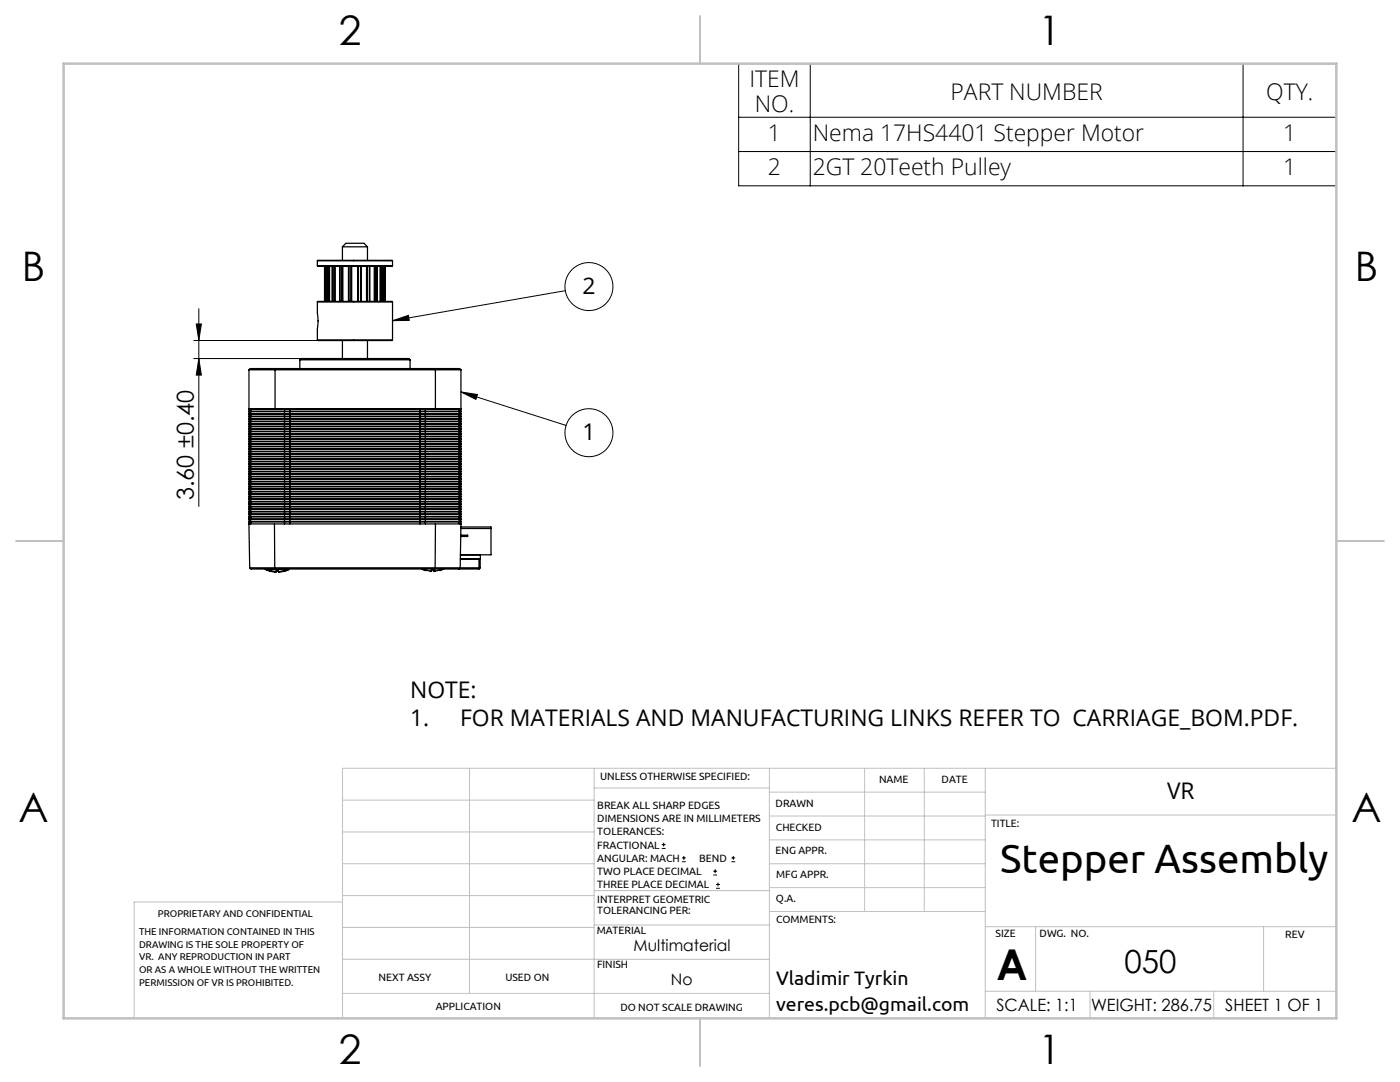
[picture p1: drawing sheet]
<svg xmlns="http://www.w3.org/2000/svg" width="279mm" height="216mm" viewBox="0 0 279 216" stroke-linecap="round" stroke-linejoin="round" font-family="sans-serif">
<g fill="none" stroke="#000" stroke-width=".2">
<path d="M147.4 12.7h119.3v24.4h-119.3zM161.7 12.7v24.4M248.1 12.7v24.4M147.4 23.4h119.3M147.4 30.2h119.3M112.8 58l-34.5 6M38.7 67.9h38.9M38.7 71.5h38.9M39.2 64.6h1l-.5 3.3zM39.7 71.5l.5 3.3h-1zM39.7 61.6v39.5M78.3 64l3.2-1.1 .2 1z"/>
<path d="M92 78.2l21 6.7M92 78.2l3.3 .5-.3 1zM132.1 169.3h.7M132.1 168.5h.7M132.4 168.2v.7M136.1 171.9h.8M136.1 171.2h.8M136.5 170.8v.8M142.3 174.6h.8M142.3 173.8h.8M142.7 173.5v.7M142.9 177.3h.8"/>
<path d="M142.9 176.5h.8M143.3 176.1v.8M146 171.9h.7M146 171.2h.7M146.3 170.8v.8"/>
<circle cx="117.5" cy="57.2" r="4.8"/>
<circle cx="117.5" cy="86.3" r="4.8"/>
</g>
<g fill="none" stroke="#c0c0c0" stroke-width=".2">
<path d="M68.4 159.7h50.2M93.7 153.3v44.9M118.6 153.3v49.9M118.6 157.2h34.9M153.5 153.3v49.9M153.5 158.1h43.1M172.6 153.3v28.6M184.5 153.3v28.6M196.6 153.3v49.9M266.7 153.3h-198.3v49.9M68.4 178.7h50.2M68.4 172.4h50.2"/>
<path d="M68.4 166h50.2M68.4 180h-41.6v23.2M118.6 177.7h35.1M153.5 167.6h43.1M153.5 162.8h43.1M153.5 172.4h43.1M153.5 177.1h43.1M196.6 162.6h70.1M68.4 198.2h85.1M68.4 185.1h50.2M68.4 191.4h50.2M118.6 191.4h34.9"/>
<path d="M118.6 184.6h35.1M153.7 181.9h42.9M196.6 197.8h70.1M196.6 184.9h70.1M206.7 184.9v12.9M217.5 197.8v5.4M242.2 197.8v5.4M252.2 184.9v12.9"/>
</g>
<path d="M139.7 3.2v9.5M3.2 107.9h9.5M266.7 107.9h9.5M139.7 203.2v9.5" fill="none" stroke="#c0c0c0" stroke-width=".25"/>
<path d="M12.7 12.7h254v190.5h-254z" fill="none" stroke="#c0c0c0" stroke-width=".5"/>
<g fill="#000">
<path d="M39.2 64.6h1l-.5 3.3zM39.7 71.5l.5 3.3h-1z"/>
<path d="M78.3 64l3.2-1.1 .2 1zM92 78.2l3.3 .5-.3 1z"/>
</g>
<g fill="none" stroke="#000" stroke-width=".25">
<path d="M63.3 53h15M63.3 53l.1 .1 14.9-.1M63.3 52h15M63.3 52l.1-.1 14.9 .1M63.3 52v1M64.8 53.1v7M64.9 53.1v7M65.1 53.1v7M65.3 53.1v7M65.5 53.1v7M65.6 53.1v7M65.8 53.1v7"/>
<path d="M66.3 53.1v7M66.6 53.1v7M66.7 53.1v7M66.9 53.1v7M67.8 53.1v7M68.2 53.1v7M68.3 53.1v7M68.3 49.2l.7-.7h3.6l.7 .7M68.3 49.2h5M68.3 49.2v2.7M68.4 53.1v7M69.6 53.1v7"/>
<path d="M70 53.1v7M70.1 53.1v7M70.2 53.1v7M71.4 53.1v7M71.5 53.1v7M72 53.1v7M73.1 53.1v7M73.3 53.1v7M73.3 49.2v2.7M73.4 53.1v7M73.8 53.1v7M74.7 53.1v7"/>
<path d="M74.9 53.1v7M75 53.1v7M75.3 53.1v7M75.9 53.1v7M76 53.1v7M76.1 53.1v7M76.4 53.1v7M76.5 53.1v7M76.7 53.1v7M76.8 53.1v7M76.9 53.1v7M78.3 52v1"/>
<path d="M49.7 73.8h42.3M49.7 73.8l.2-.3h41.8l.3 .3M49.7 73.8v7.7h42.3v-7.7M55 73.5l-.1 .3v7.7M59.8 71.8h22M59.8 71.8l.3-.3h21.5l.2 .3M59.8 71.8v1.7M63.3 60.2h15M63.3 67.8h15M63.3 60.2l.1-.1 14.9 .1M63.3 67.8l.1 .1 14.9-.1M63.3 60.2v2.2"/>
<path d="M63.3 65.7v2.1M63.3 62.4l.2 1.6-.2 1.7M68.3 67.9v3.6M73.3 67.9v3.6M78.3 60.2v7.6M81.8 71.8v1.7M86.8 73.5l.1 .3v7.7M49.8 81.5v.1M49.8 82v.1M49.8 82.5v.1M49.8 83v.1M49.8 83.5v.1"/>
<path d="M49.8 84v.1M49.8 84.5v.1M49.8 85v.1M49.8 85.5v.1M49.8 86v.1M49.8 86.5v.1M49.8 87v.1M49.8 87.5v.1M49.8 88v.1M49.8 88.5v.1M49.8 89v.1M49.8 89.5v.1"/>
<path d="M49.8 90v.1M49.8 90.5v.1M49.8 91v.1M49.8 91.5v.1M49.8 92v.1M49.8 92.5v.1M49.8 93v.1M49.8 93.5v.1M49.8 94v.1M49.8 94.5v.1M49.8 95v.1M49.8 95.5v.1"/>
<path d="M49.8 96v.1M49.8 96.5v.1M49.8 97v.1M49.8 97.5v.1M49.8 98v.1M49.8 98.5v.1M49.8 99v.1M49.8 99.5v.1M50 82h6.8M50 81.6h6.8M50 92h6.8M50 91.6h6.8"/>
<path d="M50 96.5h6.8M50 96.1h6.8M50 83.5h6.8M50 83.1h6.8M50 84h6.8M50 83.6h6.8M50 95.5h6.8M50 95.1h6.8M50 89.5h6.8M50 89.1h6.8M50 98h6.8M50 97.6h6.8"/>
<path d="M50 92.6h6.8M50 93h6.8M50 84.6h6.8M50 85h6.8M50 98.1h6.8M50 98.5h6.8M50 86.6h6.8M50 87h6.8M50 84.1h6.8M50 84.5h6.8M50 93.1h6.8M50 93.5h6.8"/>
<path d="M50 90h6.8M50 89.6h6.8M50 90.6h6.8M50 91h6.8M50 88h6.8M50 87.6h6.8M50 90.1h6.8M50 90.5h6.8M50 88.6h6.8M50 89h6.8M50 91.5h6.8M50 91.1h6.8"/>
<path d="M50 99.6h6.8M50 86.5h6.8M50 86.1h6.8M50 83h6.8M50 82.6h6.8M50 94.5h6.8M50 94.1h6.8M50 85.6h6.8M50 86h6.8M50 94.6h6.8M50 95h6.8M50 96h6.8"/>
<path d="M50 95.6h6.8M50 87.5h6.8M50 87.1h6.8M50 92.1h6.8M50 92.5h6.8M50 97.5h6.8M50 97.1h6.8M50 99h6.8M50 98.6h6.8M50 99.1h6.8M50 99.5h6.8M50 85.1h6.8"/>
<path d="M50 85.5h6.8M50 93.6h6.8M50 94h6.8M50 88.5h6.8M50 88.1h6.8M50 96.6h6.8M50 97h6.8M50 82.1h6.8M50 82.5h6.8M50 96.1h-.3v.4h.3M50 98.1h-.3v.4h.3M50 94.1h-.3v.4h.3"/>
<path d="M50 91.1h-.3v.4h.3M50 82.6h-.3v.4h.3M50 94.6h-.3v.4h.3M50 92.1h-.3v.4h.3M50 99.1h-.3v.4h.3M50 90.1h-.3v.4h.3M50 97.1h-.3v.4h.3M50 83.6h-.3v.4h.3M50 85.1h-.3v.4h.3M50 83.1h-.3v.4h.3M50 95.6h-.3v.4h.3M50 93.1h-.3v.4h.3"/>
<path d="M50 84.1h-.3v.4h.3M50 88.6h-.3v.4h.3M50 93.6h-.3v.4h.3M50 81.6h-.3v.4h.3M50 84.6h-.3v.4h.3M50 90.6h-.3v.4h.3M50 99.6h-.3v.4h.3M50 98.6h-.3v.4h.3M50 97.6h-.3v.4h.3M50 89.1h-.3v.4h.3M50 95.1h-.3v.4h.3M50 89.6h-.3v.4h.3"/>
<path d="M50 96.6h-.3v.4h.3M50 92.6h-.3v.4h.3M50 91.6h-.3v.4h.3M50 82.1h-.3v.4h.3M50 86.1h-.3v.4h.3M50 85.6h-.3v.4h.3M50 86.6h-.3v.4h.3M50 88.1h-.3v.4h.3M50 87.1h-.3v.4h.3M50 87.6h-.3v.4h.3M50 81.6v.4M50 82.1v.4"/>
<path d="M50 82.6v.4M50 83.1v.4M50 83.6v.4M50 84.1v.4M50 84.6v.4M50 85.1v.4M50 85.6v.4M50 86.1v.4M50 86.6v.4M50 87.1v.4M50 87.6v.4M50 88.1v.4"/>
<path d="M50 88.6v.4M50 89.1v.4M50 89.6v.4M50 90.1v.4M50 90.6v.4M50 91.1v.4M50 91.6v.4M50 92.1v.4M50 92.6v.4M50 93.1v.4M50 93.6v.4M50 94.1v.4"/>
<path d="M50 94.6v.4M50 95.1v.4M50 95.6v.4M50 96.1v.4M50 96.6v.4M50 97.1v.4M50 97.6v.4M50 98.1v.4M50 98.6v.4M50 99.1v.4M50 99.6v.4M50.1 81.5v.1"/>
<path d="M50.1 82v.1M50.1 82.5v.1M50.1 83v.1M50.1 83.5v.1M50.1 84v.1M50.1 84.5v.1M50.1 85v.1M50.1 85.5v.1M50.1 86v.1M50.1 86.5v.1M50.1 87v.1M50.1 87.5v.1"/>
<path d="M50.1 88v.1M50.1 88.5v.1M50.1 89v.1M50.1 89.5v.1M50.1 90v.1M50.1 90.5v.1M50.1 91v.1M50.1 91.5v.1M50.1 92v.1M50.1 92.5v.1M50.1 93v.1M50.1 93.5v.1"/>
<path d="M50.1 94v.1M50.1 94.5v.1M50.1 95v.1M50.1 95.5v.1M50.1 96v.1M50.1 96.5v.1M50.1 97v.1M50.1 97.5v.1M50.1 98v.1M50.1 98.5v.1M50.1 99v.1M50.1 99.5v.1"/>
<path d="M56.8 81.6h1M56.8 82h1M56.8 99h1M56.8 98.6h1M56.8 86.6h1M56.8 87h1M56.8 83h1M56.8 82.6h1M56.8 95.5h1M56.8 95.1h1M56.8 93.6h1M56.8 94h1"/>
<path d="M56.8 97.6h1M56.8 98h1M56.8 84h1M56.8 83.6h1M56.8 86.5h1M56.8 86.1h1M56.8 95.6h1M56.8 96h1M56.8 99.1h1M56.8 99.5h1M56.8 94.5h1M56.8 94.1h1"/>
<path d="M56.8 90.1h1M56.8 90.5h1M56.8 84.6h1M56.8 85h1M56.8 92.6h1M56.8 93h1M56.8 96.5h1M56.8 96.1h1M56.8 84.1h1M56.8 84.5h1M56.8 92.1h1M56.8 92.5h1"/>
<path d="M56.8 90.6h1M56.8 91h1M56.8 96.6h1M56.8 97h1M56.8 93.1h1M56.8 93.5h1M56.8 98.1h1M56.8 98.5h1M56.8 85.1h1M56.8 85.5h1M56.8 87.5h1M56.8 87.1h1"/>
<path d="M56.8 91.6h1M56.8 92h1M56.8 88.6h1M56.8 89h1M56.8 88.5h1M56.8 88.1h1M56.8 89.5h1M56.8 89.1h1M56.8 91.5h1M56.8 91.1h1M56.8 90h1M56.8 89.6h1"/>
<path d="M56.8 97.1h1M56.8 97.5h1M56.8 85.6h1M56.8 86h1M56.8 99.6h1M56.8 94.6h1M56.8 95h1M56.8 82.1h1M56.8 82.5h1M56.8 88h1M56.8 87.6h1M56.8 83.5h1"/>
<path d="M56.8 83.1h1M56.8 81.6v.4M56.8 82.1v.4M56.8 82.6v.4M56.8 83.1v.4M56.8 83.6v.4M56.8 84.1v.4M56.8 84.6v.4M56.8 85.1v.4M56.8 85.6v.4M56.8 86.1v.4M56.8 86.6v.4"/>
<path d="M56.8 87.1v.4M56.8 87.6v.4M56.8 88.1v.4M56.8 88.6v.4M56.8 89.1v.4M56.8 89.6v.4M56.8 90.1v.4M56.8 90.6v.4M56.8 91.1v.4M56.8 91.6v.4M56.8 92.1v.4M56.8 92.6v.4"/>
<path d="M56.8 93.1v.4M56.8 93.6v.4M56.8 94.1v.4M56.8 94.6v.4M56.8 95.1v.4M56.8 95.6v.4M56.8 96.1v.4M56.8 96.6v.4M56.8 97.1v.4M56.8 97.6v.4M56.8 98.1v.4M56.8 98.6v.4"/>
<path d="M56.8 99.1v.4M56.8 99.6v.4M56.8 81.5v.1M56.8 82v.1M56.8 82.5v.1M56.8 83v.1M56.8 83.5v.1M56.8 84v.1M56.8 84.5v.1M56.8 85v.1M56.8 85.5v.1M56.8 86v.1"/>
<path d="M56.8 86.5v.1M56.8 87v.1M56.8 87.5v.1M56.8 88v.1M56.8 88.5v.1M56.8 89v.1M56.8 89.5v.1M56.8 90v.1M56.8 90.5v.1M56.8 91v.1M56.8 91.5v.1M56.8 92v.1"/>
<path d="M56.8 92.5v.1M56.8 93v.1M56.8 93.5v.1M56.8 94v.1M56.8 94.5v.1M56.8 95v.1M56.8 95.5v.1M56.8 96v.1M56.8 96.5v.1M56.8 97v.1M56.8 97.5v.1M56.8 98v.1"/>
<path d="M56.8 98.5v.1M56.8 99v.1M56.8 99.5v.1M57.8 81.6h27.1M57.8 82h27.1M57.8 82.6h27.1M57.8 83h27.1M57.8 94.5h27.1M57.8 94.1h27.1M57.8 93h27.1M57.8 92.6h27.1M57.8 83.5h27.1"/>
<path d="M57.8 83.1h27.1M57.8 85.6h27.1M57.8 86h27.1M57.8 91.5h27.1M57.8 91.1h27.1M57.8 99.6h27.1M57.8 87.1h27.1M57.8 87.5h27.1M57.8 93.6h27.1M57.8 94h27.1M57.8 84h27.1M57.8 83.6h27.1"/>
<path d="M57.8 86.5h27.1M57.8 86.1h27.1M57.8 91h27.1M57.8 90.6h27.1M57.8 99.1h27.1M57.8 99.5h27.1M57.8 87.6h27.1M57.8 88h27.1M57.8 90h27.1M57.8 89.6h27.1M57.8 92h27.1M57.8 91.6h27.1"/>
<path d="M57.8 99h27.1M57.8 98.6h27.1M57.8 84.1h27.1M57.8 84.5h27.1M57.8 90.5h27.1M57.8 90.1h27.1M57.8 97.5h27.1M57.8 97.1h27.1M57.8 96.6h27.1M57.8 97h27.1M57.8 93.5h27.1M57.8 93.1h27.1"/>
<path d="M57.8 84.6h27.1M57.8 85h27.1M57.8 98h27.1M57.8 97.6h27.1M57.8 88.5h27.1M57.8 88.1h27.1M57.8 82.1h27.1M57.8 82.5h27.1M57.8 96h27.1M57.8 95.6h27.1M57.8 88.6h27.1M57.8 89h27.1"/>
<path d="M57.8 86.6h27.1M57.8 87h27.1M57.8 98.1h27.1M57.8 98.5h27.1M57.8 94.6h27.1M57.8 95h27.1M57.8 89.5h27.1M57.8 89.1h27.1M57.8 95.5h27.1M57.8 95.1h27.1M57.8 85.1h27.1M57.8 85.5h27.1"/>
<path d="M57.8 96.5h27.1M57.8 96.1h27.1M57.8 92.1h27.1M57.8 92.5h27.1M57.8 81.6v.4M57.8 82.1v.4M57.8 82.6v.4M57.8 83.1v.4M57.8 83.6v.4M57.8 84.1v.4M57.8 84.6v.4M57.8 85.1v.4"/>
<path d="M57.8 85.6v.4M57.8 86.1v.4M57.8 86.6v.4M57.8 87.1v.4M57.8 87.6v.4M57.8 88.1v.4M57.8 88.6v.4M57.8 89.1v.4M57.8 89.6v.4M57.8 90.1v.4M57.8 90.6v.4M57.8 91.1v.4"/>
<path d="M57.8 91.6v.4M57.8 92.1v.4M57.8 92.6v.4M57.8 93.1v.4M57.8 93.6v.4M57.8 94.1v.4M57.8 94.6v.4M57.8 95.1v.4M57.8 95.6v.4M57.8 96.1v.4M57.8 96.6v.4M57.8 97.1v.4"/>
<path d="M57.8 97.6v.4M57.8 98.1v.4M57.8 98.6v.4M57.8 99.1v.4M57.8 99.6v.4M57.9 81.5v.1M57.9 82v.1M57.9 82.5v.1M57.9 83v.1M57.9 83.5v.1M57.9 84v.1M57.9 84.5v.1"/>
<path d="M57.9 85v.1M57.9 85.5v.1M57.9 86v.1M57.9 86.5v.1M57.9 87v.1M57.9 87.5v.1M57.9 88v.1M57.9 88.5v.1M57.9 89v.1M57.9 89.5v.1M57.9 90v.1M57.9 90.5v.1"/>
<path d="M57.9 91v.1M57.9 91.5v.1M57.9 92v.1M57.9 92.5v.1M57.9 93v.1M57.9 93.5v.1M57.9 94v.1M57.9 94.5v.1M57.9 95v.1M57.9 95.5v.1M57.9 96v.1M57.9 96.5v.1"/>
<path d="M57.9 97v.1M57.9 97.5v.1M57.9 98v.1M57.9 98.5v.1M57.9 99v.1M57.9 99.5v.1M83.8 81.5v23M84.9 81.5v.1M84.9 82v.1M84.9 82.5v.1M84.9 83v.1M84.9 83.5v.1"/>
<path d="M84.9 84v.1M84.9 84.5v.1M84.9 85v.1M84.9 85.5v.1M84.9 86v.1M84.9 86.5v.1M84.9 87v.1M84.9 87.5v.1M84.9 88v.1M84.9 88.5v.1M84.9 89v.1M84.9 89.5v.1"/>
<path d="M84.9 90v.1M84.9 90.5v.1M84.9 91v.1M84.9 91.5v.1M84.9 92v.1M84.9 92.5v.1M84.9 93v.1M84.9 93.5v.1M84.9 94v.1M84.9 94.5v.1M84.9 95v.1M84.9 95.5v.1"/>
<path d="M84.9 96v.1M84.9 96.5v.1M84.9 97v.1M84.9 97.5v.1M84.9 98v.1M84.9 98.5v.1M84.9 99v.1M84.9 99.5v.1M84.9 82h6.8M84.9 81.6h6.8M84.9 85.1h6.8M84.9 85.5h6.8"/>
<path d="M84.9 86.5h6.8M84.9 86.1h6.8M84.9 84.6h6.8M84.9 85h6.8M84.9 83.5h6.8M84.9 83.1h6.8M84.9 84h6.8M84.9 83.6h6.8M84.9 83h6.8M84.9 82.6h6.8M84.9 88.6h6.8M84.9 89h6.8"/>
<path d="M84.9 88.5h6.8M84.9 88.1h6.8M84.9 86.6h6.8M84.9 87h6.8M84.9 87.5h6.8M84.9 87.1h6.8M84.9 88h6.8M84.9 87.6h6.8M84.9 85.6h6.8M84.9 86h6.8M84.9 84.1h6.8M84.9 84.5h6.8"/>
<path d="M84.9 82.1h6.8M84.9 82.5h6.8M84.9 89.5h6.8M84.9 89.1h6.8M84.9 90h6.8M84.9 89.6h6.8M84.9 92.1h6.8M84.9 92.5h6.8M84.9 96.5h6.8M84.9 96.1h6.8M84.9 99.1h6.8M84.9 99.5h6.8"/>
<path d="M84.9 94.5h6.8M84.9 94.1h6.8M84.9 94.6h6.8M84.9 95h6.8M84.9 99h6.8M84.9 98.6h6.8M84.9 93.1h6.8M84.9 93.5h6.8M84.9 96.6h6.8M84.9 97h6.8M84.9 93.6h6.8M84.9 94h6.8"/>
<path d="M84.9 91.5h6.8M84.9 91.1h6.8M84.9 90.6h6.8M84.9 91h6.8M84.9 92.6h6.8M84.9 93h6.8M84.9 90.1h6.8M84.9 90.5h6.8M84.9 92h6.8M84.9 91.6h6.8M84.9 96h6.8M84.9 95.6h6.8"/>
<path d="M84.9 99.6h6.8M84.9 98h6.8M84.9 97.6h6.8M84.9 97.5h6.8M84.9 97.1h6.8M84.9 98.1h6.8M84.9 98.5h6.8M84.9 95.5h6.8M84.9 95.1h6.8M84.9 81.6v.4M84.9 82.1v.4M84.9 82.6v.4"/>
<path d="M84.9 83.1v.4M84.9 83.6v.4M84.9 84.1v.4M84.9 84.6v.4M84.9 85.1v.4M84.9 85.6v.4M84.9 86.1v.4M84.9 86.6v.4M84.9 87.1v.4M84.9 87.6v.4M84.9 88.1v.4M84.9 88.6v.4"/>
<path d="M84.9 89.1v.4M84.9 89.6v.4M84.9 90.1v.4M84.9 90.6v.4M84.9 91.1v.4M84.9 91.6v.4M84.9 92.1v.4M84.9 92.6v.4M84.9 93.1v.4M84.9 93.6v.4M84.9 94.1v.4M84.9 94.6v.4"/>
<path d="M84.9 95.1v.4M84.9 95.6v.4M84.9 96.1v.4M84.9 96.6v.4M84.9 97.1v.4M84.9 97.6v.4M84.9 98.1v.4M84.9 98.6v.4M84.9 99.1v.4M84.9 99.6v.4M91.6 81.5v.1M91.6 82v.1"/>
<path d="M91.6 82.5v.1M91.6 83v.1M91.6 83.5v.1M91.6 84v.1M91.6 84.5v.1M91.6 85v.1M91.6 85.5v.1M91.6 86v.1M91.6 86.5v.1M91.6 87v.1M91.6 87.5v.1M91.6 88v.1"/>
<path d="M91.6 88.5v.1M91.6 89v.1M91.6 89.5v.1M91.6 90v.1M91.6 90.5v.1M91.6 91v.1M91.6 91.5v.1M91.6 92v.1M91.6 92.5v.1M91.6 93v.1M91.6 93.5v.1M91.6 94v.1"/>
<path d="M91.6 94.5v.1M91.6 95v.1M91.6 95.5v.1M91.6 96v.1M91.6 96.5v.1M91.6 97v.1M91.6 97.5v.1M91.6 98v.1M91.6 98.5v.1M91.6 99v.1M91.6 99.5v.1M91.7 96.1h.3v.4h-.3"/>
<path d="M91.7 91.1h.3v.4h-.3M91.7 93.6h.3v.4h-.3M91.7 83.6h.3v.4h-.3M91.7 84.1h.3v.4h-.3M91.7 82.6h.3v.4h-.3M91.7 99.1h.3v.4h-.3M91.7 84.6h.3v.4h-.3M91.7 93.1h.3v.4h-.3M91.7 85.6h.3v.4h-.3M91.7 92.6h.3v.4h-.3M91.7 94.1h.3v.4h-.3M91.7 98.6h.3v.4h-.3"/>
<path d="M91.7 87.1h.3v.4h-.3M91.7 85.1h.3v.4h-.3M91.7 96.6h.3v.4h-.3M91.7 97.1h.3v.4h-.3M91.7 86.6h.3v.4h-.3M91.7 95.6h.3v.4h-.3M91.7 83.1h.3v.4h-.3M91.7 82.1h.3v.4h-.3M91.7 89.1h.3v.4h-.3M91.7 87.6h.3v.4h-.3M91.7 99.6h.3v.4h-.3M91.7 92.1h.3v.4h-.3"/>
<path d="M91.7 88.6h.3v.4h-.3M91.7 90.6h.3v.4h-.3M91.7 86.1h.3v.4h-.3M91.7 88.1h.3v.4h-.3M91.7 90.1h.3v.4h-.3M91.7 94.6h.3v.4h-.3M91.7 81.6h.3v.4h-.3M91.7 89.6h.3v.4h-.3M91.7 97.6h.3v.4h-.3M91.7 98.1h.3v.4h-.3M91.7 95.1h.3v.4h-.3M91.7 91.6h.3v.4h-.3"/>
<path d="M91.7 81.6v.4M91.7 82.1v.4M91.7 82.6v.4M91.7 83.1v.4M91.7 83.6v.4M91.7 84.1v.4M91.7 84.6v.4M91.7 85.1v.4M91.7 85.6v.4M91.7 86.1v.4M91.7 86.6v.4M91.7 87.1v.4"/>
<path d="M91.7 87.6v.4M91.7 88.1v.4M91.7 88.6v.4M91.7 89.1v.4M91.7 89.6v.4M91.7 90.1v.4M91.7 90.6v.4M91.7 91.1v.4M91.7 91.6v.4M91.7 92.1v.4M91.7 92.6v.4M91.7 93.1v.4"/>
<path d="M91.7 93.6v.4M91.7 94.1v.4M91.7 94.6v.4M91.7 95.1v.4M91.7 95.6v.4M91.7 96.1v.4M91.7 96.6v.4M91.7 97.1v.4M91.7 97.6v.4M91.7 98.1v.4M91.7 98.6v.4M91.7 99.1v.4"/>
<path d="M91.7 99.6v.4M91.9 81.5v.1M91.9 82v.1M91.9 82.5v.1M91.9 83v.1M91.9 83.5v.1M91.9 84v.1M91.9 84.5v.1M91.9 85v.1M91.9 85.5v.1M91.9 86v.1M91.9 86.5v.1"/>
<path d="M91.9 87v.1M91.9 87.5v.1M91.9 88v.1M91.9 88.5v.1M91.9 89v.1M91.9 89.5v.1M91.9 90v.1M91.9 90.5v.1M91.9 91v.1M91.9 91.5v.1M91.9 92v.1M91.9 92.5v.1"/>
<path d="M91.9 93v.1M91.9 93.5v.1M91.9 94v.1M91.9 94.5v.1M91.9 95v.1M91.9 95.5v.1M91.9 96v.1M91.9 96.5v.1M91.9 97v.1M91.9 97.5v.1M91.9 98v.1M91.9 98.5v.1"/>
<path d="M91.9 99v.1M91.9 99.5v.1M49.7 104.5h42.3M49.7 104.5l.1 8.8M49.8 100v.1M49.8 100.5v.1M49.8 101v.1M49.8 101.5v.1M49.8 102v.1M49.8 102.5v.1M49.8 103v.1M49.8 103.5v.1"/>
<path d="M49.8 104v.1M49.8 113.3h46M49.8 113.3l.3 .2h45.5M50 102.5h6.8M50 102.1h6.8M50 102h6.8M50 101.6h6.8M50 103.5h6.8M50 103.1h6.8M50 100h6.8M50 101h6.8M50 100.6h6.8"/>
<path d="M50 104h6.8M50 103.6h6.8M50 100.5h6.8M50 100.1h6.8M50 101.1h6.8M50 101.5h6.8M50 103h6.8M50 102.6h6.8M50 104.1h6.8M50 102.6h-.3v.4h.3M50 103.6h-.3v.4h.3M50 104.1h-.3v.4"/>
<path d="M50 102.1h-.3v.4h.3M50 100.6h-.3v.4h.3M50 101.1h-.3v.4h.3M50 100.1h-.3v.4h.3M50 101.6h-.3v.4h.3M50 103.1h-.3v.4h.3M50 100.1v.4M50 100.6v.4M50 101.1v.4M50 101.6v.4M50 102.1v.4M50 102.6v.4"/>
<path d="M50 103.1v.4M50 103.6v.4M50 104.1v.4M50.1 100v.1M50.1 100.5v.1M50.1 101v.1M50.1 101.5v.1M50.1 102v.1M50.1 102.5v.1M50.1 103v.1M50.1 103.5v.1M50.1 104v.1"/>
<path d="M52.9 113.5l.2 .2M53.1 113.7l.8 .3M53.1 113.7h.3M53.9 113.8l-.8-.3h4.4l-.7 .3M53.9 113.8l1.1 .2 .1-.2h.4l.2 .2 1.1-.2M53.9 114l1.1 .2 .1-.2h.4l.2 .2 1.1-.2M53.9 113.8h.1M53.9 114h.1M54.8 104.5v8.8l.1 .2M56.8 113.8h.1M56.8 114h.1M56.8 100.6h1"/>
<path d="M56.8 101h1M56.8 102.1h1M56.8 102.5h1M56.8 102.6h1M56.8 103h1M56.8 101.1h1M56.8 101.5h1M56.8 104.1h1M56.8 100.5h1M56.8 100.1h1M56.8 103.5h1M56.8 103.1h1"/>
<path d="M56.8 102h1M56.8 101.6h1M56.8 100h1M56.8 104h1M56.8 103.6h1M56.8 100.1v.4M56.8 100.6v.4M56.8 101.1v.4M56.8 101.6v.4M56.8 102.1v.4M56.8 102.6v.4M56.8 103.1v.4"/>
<path d="M56.8 103.6v.4M56.8 104.1v.4M56.8 100v.1M56.8 100.5v.1M56.8 101v.1M56.8 101.5v.1M56.8 102v.1M56.8 102.5v.1M56.8 103v.1M56.8 103.5v.1M56.8 104v.1M57.2 113.7h.3"/>
<path d="M57.5 113.7l-.7 .3M57.8 113.5l-.3 .2M57.8 101.5h27.1M57.8 101.1h27.1M57.8 100.5h27.1M57.8 100.1h27.1M57.8 102h27.1M57.8 101.6h27.1M57.8 100h27.1M57.8 102.5h27.1M57.8 102.1h27.1M57.8 104h27.1"/>
<path d="M57.8 103.6h27.1M57.8 104.1h27.1M57.8 103h27.1M57.8 102.6h27.1M57.8 103.5h27.1M57.8 103.1h27.1M57.8 101h27.1M57.8 100.6h27.1M57.8 100.1v.4M57.8 100.6v.4M57.8 101.1v.4M57.8 101.6v.4"/>
<path d="M57.8 102.1v.4M57.8 102.6v.4M57.8 103.1v.4M57.8 103.6v.4M57.8 104.1v.4M57.9 100v.1M57.9 100.5v.1M57.9 101v.1M57.9 101.5v.1M57.9 102v.1M57.9 102.5v.1M57.9 103v.1"/>
<path d="M57.9 103.5v.1M57.9 104v.1M84.1 113.5l.8 .3M84.3 113.5l.6 .3M84.9 100v.1M84.9 100.5v.1M84.9 101v.1M84.9 101.5v.1M84.9 102v.1M84.9 102.5v.1M84.9 103v.1M84.9 103.5v.1"/>
<path d="M84.9 104v.1M84.9 113.8l1.1 .2 .1-.2h.4l.2 .2 1.1-.2M84.9 113.8h.1M84.9 102.5h6.8M84.9 102.1h6.8M84.9 102h6.8M84.9 101.6h6.8M84.9 104h6.8M84.9 103.6h6.8M84.9 100.5h6.8M84.9 100.1h6.8M84.9 103h6.8"/>
<path d="M84.9 102.6h6.8M84.9 101.1h6.8M84.9 101.5h6.8M84.9 101h6.8M84.9 100.6h6.8M84.9 100h6.8M84.9 103.5h6.8M84.9 103.1h6.8M84.9 104.1h6.8M84.9 100.1v.4M84.9 100.6v.4M84.9 101.1v.4"/>
<path d="M84.9 101.6v.4M84.9 102.1v.4M84.9 102.6v.4M84.9 103.1v.4M84.9 103.6v.4M84.9 104.1v.4M85.9 114h.2M86.6 114h.2M86.9 104.5l-.1 8.8-.1 .2M87.8 113.8h.1M88.4 113.5l-.6 .3M88.5 113.5l-.7 .3"/>
<path d="M91.6 100v.1M91.6 100.5v.1M91.6 101v.1M91.6 101.5v.1M91.6 102v.1M91.6 102.5v.1M91.6 103v.1M91.6 103.5v.1M91.6 104v.1M91.7 101.1h.3v.4h-.3M91.7 100.1h.3v.4h-.3M91.7 104.1h.3v.4"/>
<path d="M91.7 101.6h.3v.4h-.3M91.7 102.1h.3v.4h-.3M91.7 100.6h.3v.4h-.3M91.7 103.1h.3v.4h-.3M91.7 103.6h.3v.4h-.3M91.7 102.6h.3v.4h-.3M91.7 100.1v.4M91.7 100.6v.4M91.7 101.1v.4M91.7 101.6v.4M91.7 102.1v.4M91.7 102.6v.4"/>
<path d="M91.7 103.1v.4M91.7 103.6v.4M91.7 104.1v.4M91.9 111.5h3.9M91.9 111.5h4M91.9 100v.1M91.9 100.5v.1M91.9 101v.1M91.9 101.5v.1M91.9 102v.1M91.9 102.5v.1M91.9 103v.1"/>
<path d="M91.9 103.5v.1M91.9 104v.1M92 106.8h1.3v.2h-1.3M92 110.7h.1M92 111.5h.1M92 104.5l-.2 8.8-.2 .2M95.6 111.5v2M95.8 113.3l-.2 .2M95.9 110.7l-.1 2.6M98 105.5h-6v-.3h6v5.5h-6.1"/>
</g>
<text font-size="8.5" x="198.9" y="195.5">A</text>
<text font-size="8.2" x="199.6" y="174.2">Stepper Assembly</text>
<g font-size="8.1">
<text x="67.6" y="8.9">2</text>
<text x="207.3" y="8.9">1</text>
<text x="4.4" y="56.1">B</text>
<text x="270.4" y="56.1">B</text>
<text x="3.7" y="164.1">A</text>
<text x="269.7" y="164.1">A</text>
<text x="67.6" y="212.4">2</text>
<text x="207.3" y="212.4">1</text>
</g>
<text font-size="6.3" x="224.4" y="194.1">050</text>
<text font-size="4.7" x="38.7" y="99.8" transform="rotate(-90 38.7 99.8)">3.60 ±0.40</text>
<g font-size="4.6">
<text x="149.5" y="17.4">ITEM</text>
<text x="150.6" y="22.3">NO.</text>
<text x="189.7" y="19.9">PART NUMBER</text>
<text x="252.7" y="19.9">QTY.</text>
<text x="153.2" y="28.1">1</text>
<text x="162.2" y="28.1">Nema 17HS4401 Stepper Motor</text>
<text x="256.1" y="28.1">1</text>
<text x="153.2" y="35">2</text>
<text x="162.2" y="35">2GT 20Teeth Pulley</text>
<text x="256.1" y="35">1</text>
<text x="116.2" y="58.7">2</text>
<text x="116.2" y="87.8">1</text>
<text x="81.8" y="139.3">NOTE:</text>
<text x="81.8" y="144.8">1.</text>
<text x="91.8" y="144.8">FOR MATERIALS AND MANUFACTURING LINKS REFER TO CARRIAGE_BOM.PDF.</text>
<text x="232.9" y="159.4">VR</text>
</g>
<g font-size="3.9">
<text x="154.9" y="196.6">Vladimir Tyrkin</text>
<text x="154.9" y="201.6">veres.pcb@gmail.com</text>
</g>
<g font-size="3.4">
<text x="198.8" y="201.7">SCALE: 1:1</text>
<text x="217.7" y="201.8">WEIGHT: 286.75</text>
<text x="244.5" y="201.7">SHEET 1 OF 1</text>
</g>
<g font-size="3.2">
<text x="126.5" y="189.8">Multimaterial</text>
<text x="133.9" y="196.6">No</text>
</g>
<g font-size="2.1">
<text x="119.8" y="155.6">UNLESS OTHERWISE SPECIFIED:</text>
<text x="119.2" y="161.4">BREAK ALL SHARP EDGES</text>
<text x="154.8" y="161">DRAWN</text>
<text x="175.4" y="156.2">NAME</text>
<text x="187.9" y="156.2">DATE</text>
<text x="119.2" y="164">DIMENSIONS ARE IN MILLIMETERS</text>
<text x="119.2" y="166.7">TOLERANCES:</text>
<text x="154.9" y="165.8">CHECKED</text>
<text x="197.8" y="165">TITLE:</text>
<text x="119.2" y="169.3">FRACTIONAL</text>
<text x="119.2" y="172">ANGULAR: MACH</text>
<text x="139.5" y="172">BEND</text>
<text x="154.8" y="170.5">ENG APPR.</text>
<text x="119.2" y="174.6">TWO PLACE DECIMAL</text>
<text x="119.2" y="177.3">THREE PLACE DECIMAL</text>
<text x="154.9" y="180">Q.A.</text>
<text x="154.9" y="175.2">MFG APPR.</text>
<text x="119.2" y="180.2">INTERPRET GEOMETRIC</text>
<text x="119.2" y="182.3">TOLERANCING PER:</text>
<text x="154.9" y="184.2">COMMENTS:</text>
<text x="119.1" y="186.3">MATERIAL</text>
<text x="198.7" y="187">SIZE</text>
<text x="207.5" y="187">DWG. NO.</text>
<text x="256.5" y="187.1">REV</text>
<text x="75.5" y="195.8">NEXT ASSY</text>
<text x="100.9" y="195.7">USED ON</text>
<text x="119.1" y="193.1">FINISH</text>
<text x="86.9" y="201.6">APPLICATION</text>
<text x="123.8" y="201.6">DO NOT SCALE DRAWING</text>
</g>
<g font-size="2">
<text x="31.5" y="183">PROPRIETARY AND CONFIDENTIAL</text>
<text x="27.8" y="186.6">THE INFORMATION CONTAINED IN THIS</text>
<text x="27.8" y="189.1">DRAWING IS THE SOLE PROPERTY OF</text>
<text x="27.8" y="191.6">VR. ANY REPRODUCTION IN PART</text>
<text x="27.8" y="194.2">OR AS A WHOLE WITHOUT THE WRITTEN</text>
<text x="27.8" y="196.7">PERMISSION OF VR IS PROHIBITED.</text>
</g>
</svg>
